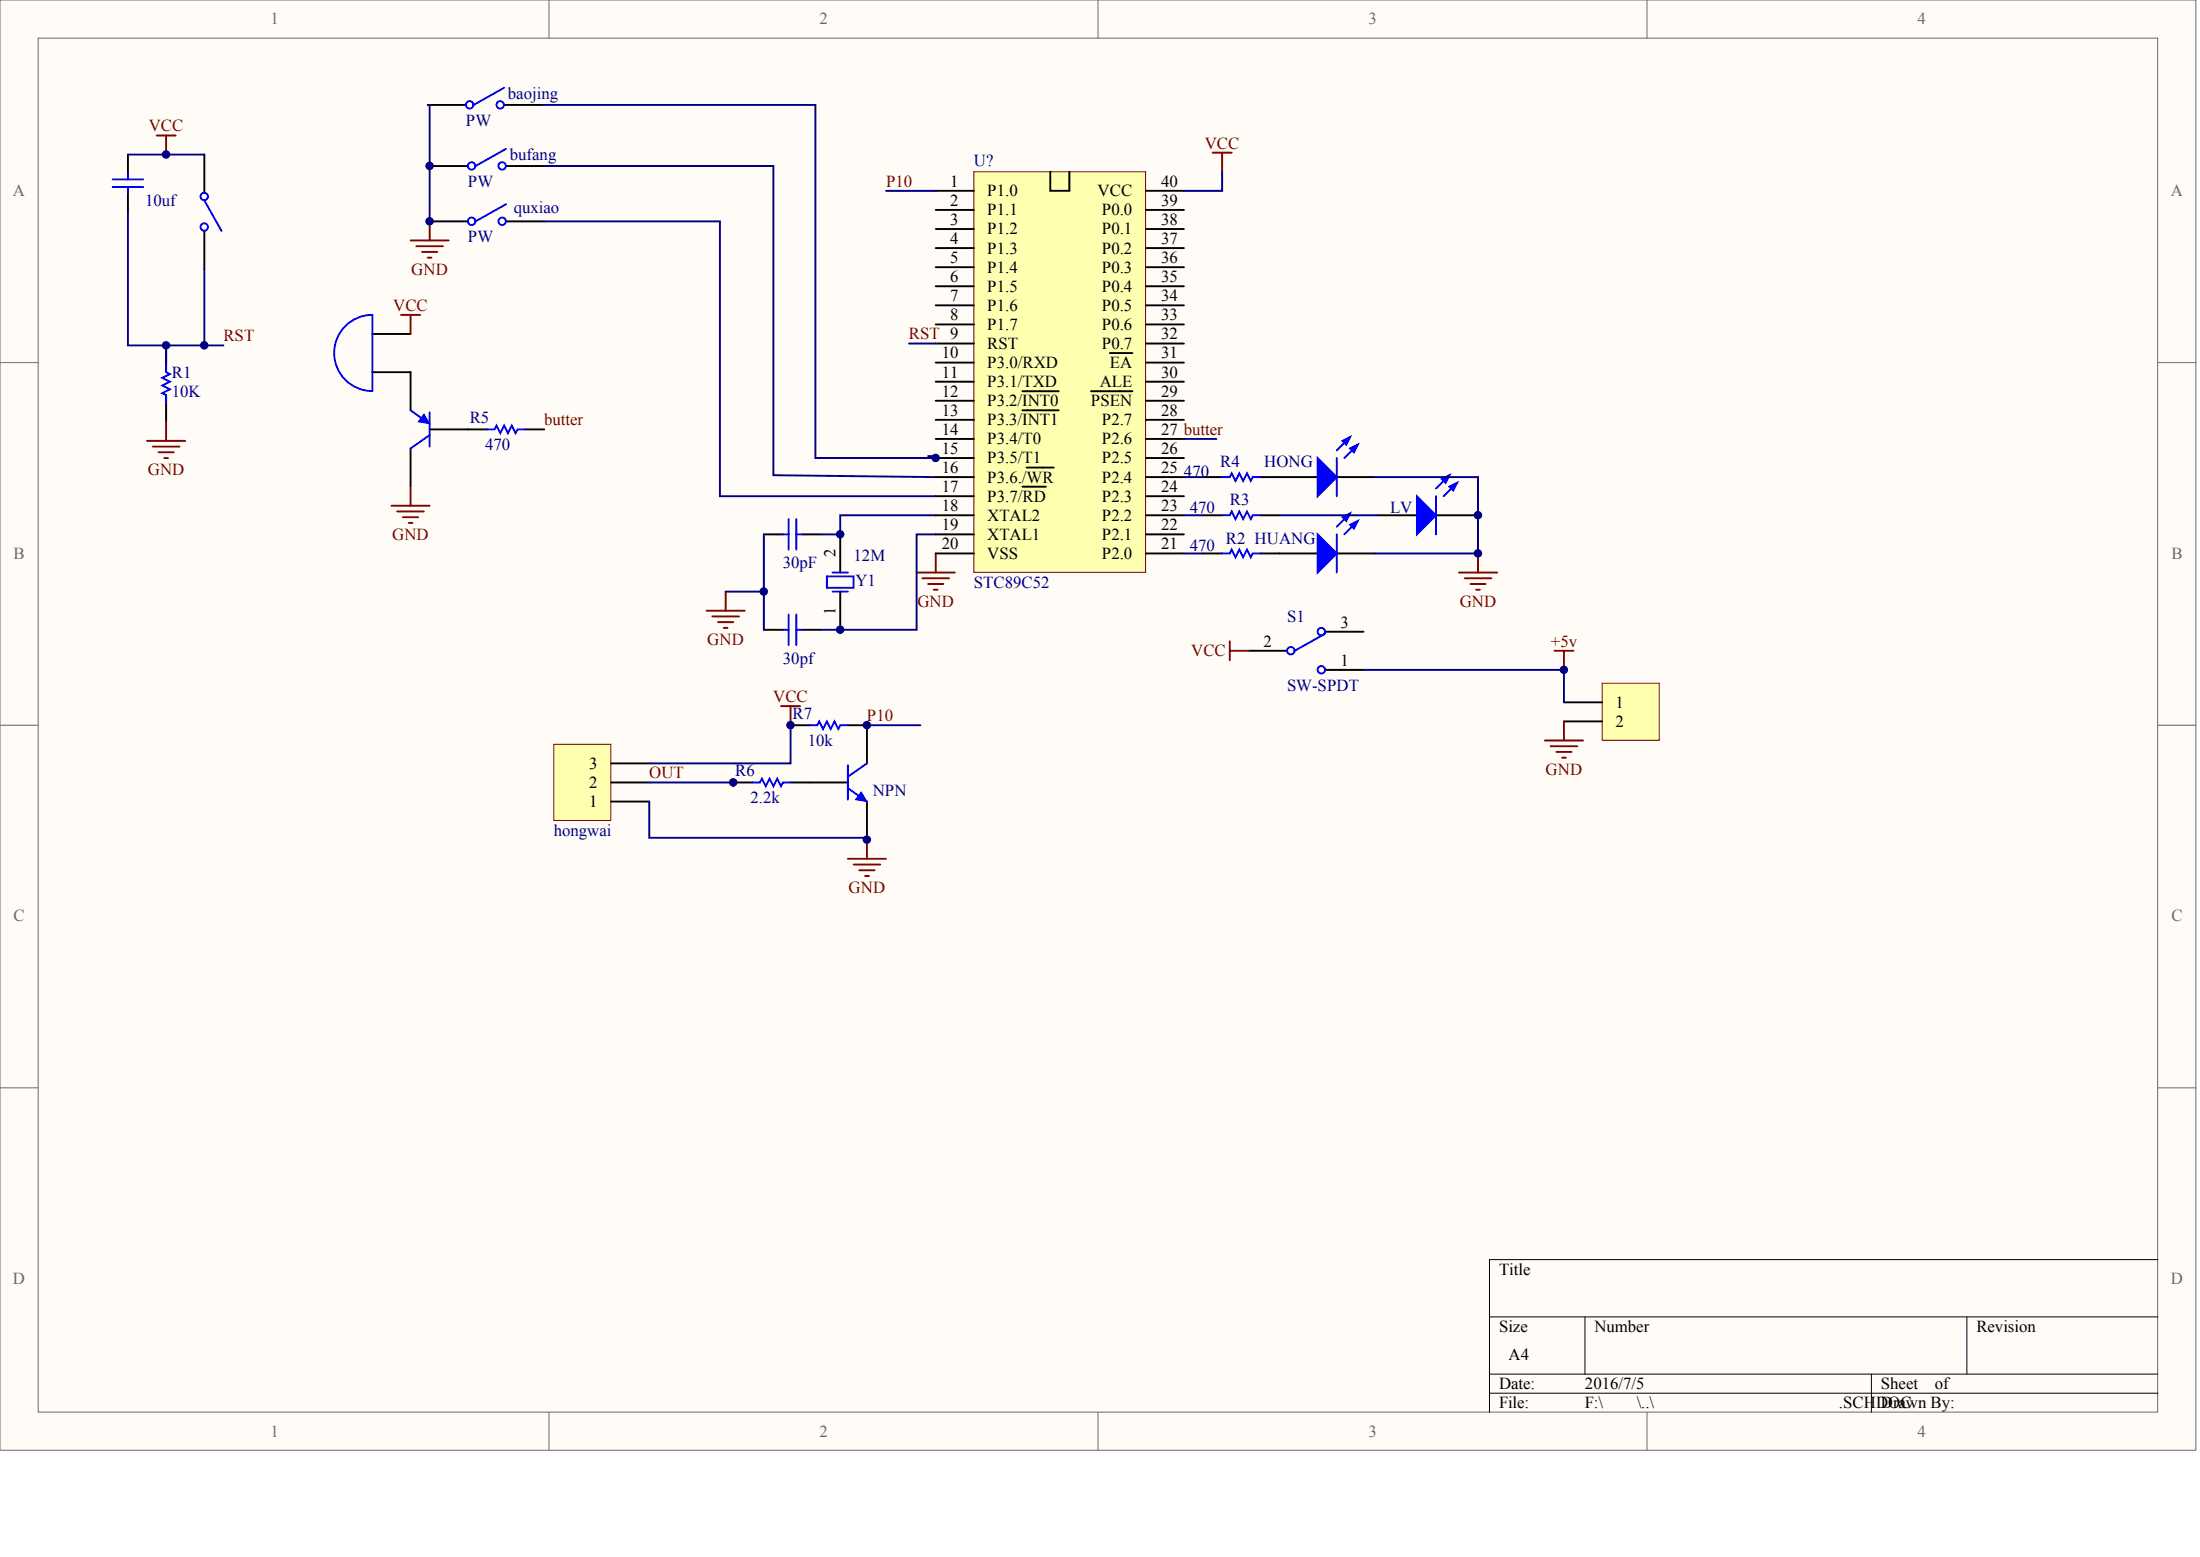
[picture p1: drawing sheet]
<svg xmlns="http://www.w3.org/2000/svg" width="840mm" height="594mm" viewBox="0 0 840 594" stroke-linecap="round" stroke-linejoin="round" font-family="sans-serif">
<g fill="#fffcf8" stroke="#696969" stroke-width=".38">
<path d="M0 0h838v553.4h-838z"/>
<path d="M14.6 14.6h808.8v524.2h-808.8z"/>
</g>
<path d="M209.5 0v14.6M419 0v14.6M628.6 0v14.6M0 138.4h14.6M823.5 138.4h14.6M0 276.7h14.6M823.5 276.7h14.6M0 415.1h14.6M823.5 415.1h14.6M209.5 538.9v14.5M419 538.9v14.5M628.6 538.9v14.5" fill="none" stroke="#696969" stroke-width=".38"/>
<path d="M823.5 480.6h-255.1v58.3M568.4 502.5h255.1M604.9 502.5v21.8M750.6 502.5v21.8M568.4 524.3h255.1M568.4 531.6h255.1M714.2 524.3v14.6" fill="none" stroke="#000" stroke-width=".38"/>
<g fill="none" stroke="#800000" stroke-width=".73">
<path d="M59.8 51.7h7.2M63.4 51.7v7.3M462.8 58.3h7.3M466.4 58.3v7.2M56.1 168.2h14.6M58.3 170.4h10.2M60.5 172.6h5.8M62.7 174.8h1.4M63.4 160.9v7.3M349.8 218.5h14.6M357.1 211.2v7.3M269.6 233h14.6"/>
<path d="M271.8 235.2h10.2M274 237.4h5.9M276.2 239.6h1.5M276.9 225.7v7.3M352 220.6h10.2M354.2 222.8h5.8M356.4 225h1.4"/>
</g>
<path d="M48.8 59v7.3M78 59v14.5M48.8 73.5v7.3M78 88.1v14.6M63.4 131.8v7.3M63.4 153.6v7.3M291.5 203.9h7.3M306.1 203.9h7.3M320.7 203.9v14.6M320.7 225.7v14.6M291.5 240.3h7.3M306.1 240.3h7.3" fill="none" stroke="#000" stroke-width=".73"/>
<g fill="none" stroke="#00f" stroke-width=".73">
<path d="M43 71.4h11.7M43 68.4h11.7M48.8 66.3v2.1M48.8 71.4v2.1M78 76.5l6.5 11.6M63.4 139.1v2.9l1.5 .7-3 1.5 3 1.4-3 1.5 3 1.4-3 1.5 1.5 .7v2.9M301 198.1v11.6M303.9 198.1v11.6M298.8 203.9h2.2M303.9 203.9h2.2M315.6 219.9h10.2v4.4h-10.2zM317.7 218.5h5.9"/>
<path d="M301 234.5v11.6M303.9 234.5v11.6M317.7 225.7h5.9M298.8 240.3h2.2M303.9 240.3h2.2"/>
<circle cx="77.9" cy="75" r="1.42"/>
<circle cx="77.9" cy="86.6" r="1.42"/>
</g>
<path d="M48.8 59h29.2M357.1 196.6h-36.4v7.3h-7.3M291.5 203.9v36.4M357.1 203.9h-7.3v36.4h-36.4M276.9 225.7h14.6" fill="none" stroke="#000080" stroke-width=".73"/>
<path d="M211.3 284h21.8v29h-21.8z" fill="#ffffb0" stroke="#800000" stroke-width=".38"/>
<g fill="none" stroke="#000" stroke-width=".73">
<path d="M163.2 40h14.6M192.4 40h14.6M164 63.3h14.6M193.1 63.3h14.6M164 84.5h14.6M193.1 84.5h14.6M142.1 127.4h14.6M142.1 142h14.6v14.6M156.7 171.1v14.6M164 163.8h21.8M200.4 163.8h7.3M459.1 196.6h7.3"/>
<path d="M459.1 182h7.3M481 196.6h7.3M481 182h21.9M510.1 182h14.6M526.2 196.6h14.6M548 196.6h14.6M459.1 211.2h7.3M481 211.2h21.9M510.1 211.2h14.6M476.6 248.3h14.6M505.8 241h14.5M505.8 255.6h14.5"/>
<path d="M233.2 298.6h14.6M233.2 291.3h14.6M233.2 305.8h14.6"/>
</g>
<g fill="none" stroke="#800000" stroke-width=".73">
<path d="M156.7 91.7h14.6M158.9 93.9h10.2M161.1 96.1h5.8M163.2 98.3h1.5M164 84.5v7.2M153 120.1h7.3M156.7 120.1v7.3M149.4 193h14.6M151.6 195.2h10.2M153.8 197.3h5.8M156 199.5h1.4M156.7 185.7v7.3"/>
<path d="M556.8 218.5h14.6M564.1 211.2v7.3M559 220.6h10.2M561.2 222.8h5.8M563.3 225h1.5M469.3 244.7v7.3M469.3 248.3h7.3M298.1 269.4h7.3M301.7 269.4v7.3M323.6 327.7h14.6M325.8 329.9h10.2M328 332.1h5.8"/>
<path d="M330.1 334.2h1.5M330.9 320.4v7.3"/>
</g>
<path d="M163.2 40h.8v44.5M207 40h104.2v134.8h45.9v-.8h-2.9M207.7 63.3h87.5v118l61.9 .7M338.2 72.8h18.9M207.7 84.5h67.1v104.8h82.3M63.4 131.8v7.3M488.3 196.6h37.9M524.7 182h39.4v14.6h-1.5M564.1 196.6v14.6h-39.4" fill="none" stroke="#000080" stroke-width=".73"/>
<g fill="none" stroke="#00f" stroke-width=".73">
<path d="M192.4 33.5l-11.7 6.5M193.1 56.8l-11.6 6.5M193.1 77.9l-11.6 6.6M142.1 149.2a14.5 14.5 0 0 1-14.6-14.5 14.5 14.5 0 0 1 14.6-14.6v29.2M156.7 156.6l5.1 3.6M164 157.3v13.1M164 166l-7.3 5.1M185.8 163.8h3l.7-1.4 1.4 2.9 1.5-2.9 1.5 2.9 1.4-2.9 1.5 2.9 .7-1.5h2.9M510.1 174.8v14.5M515.2 166.8l-5.1 5.1M518.2 169.7l-5.1 5.1M466.4 196.6h2.9l.8-1.4 1.4 2.9 1.5-2.9 1.4 2.9 1.5-2.9 1.5 2.9 .7-1.5h2.9"/>
<path d="M466.4 182h2.9l.8-1.4 1.4 2.9 1.5-2.9 1.4 2.9 1.5-2.9 1.5 2.9 .7-1.5h2.9M515.2 195.9l-5.1 5.1M518.2 198.8l-5.1 5.1M548 189.3v14.6M553.1 181.3l-5.1 5.1M556.1 184.2l-5.1 5.1M466.4 211.2h2.9l.8-1.5 1.4 2.9 1.5-2.9 1.4 2.9 1.5-2.9 1.5 2.9 .7-1.4h2.9M510.1 203.9v14.6M505.8 241.8l-11.7 6.5"/>
<circle cx="179.2" cy="40" r="1.42"/>
<circle cx="190.9" cy="40" r="1.42"/>
<circle cx="180" cy="63.3" r="1.42"/>
<circle cx="191.6" cy="63.3" r="1.42"/>
<circle cx="180" cy="84.4" r="1.42"/>
<circle cx="191.6" cy="84.4" r="1.42"/>
<circle cx="492.6" cy="248.3" r="1.42"/>
<circle cx="504.3" cy="241" r="1.42"/>
<circle cx="504.3" cy="255.6" r="1.42"/>
</g>
<g fill="#00f" stroke="#00f" stroke-width=".73">
<path d="M502.9 203.9l7.2 7.3-7.2 7.3z"/>
<path d="M515.2 200.3l3-1.5-1.5 2.9z"/>
<path d="M512.3 197.3l2.9-1.4-1.4 2.9z"/>
<path d="M502.9 174.8l7.2 7.2-7.2 7.3z"/>
<path d="M515.2 171.1l3-1.4-1.5 2.9z"/>
<path d="M512.3 168.2l2.9-1.4-1.4 2.9z"/>
<path d="M540.8 189.3l7.2 7.3-7.2 7.3z"/>
<path d="M553.1 185.7l3-1.5-1.5 2.9z"/>
<path d="M550.2 182.8l2.9-1.5-1.4 2.9z"/>
</g>
<path d="M161.8 158l2.2 3.7-4.4-.8z" fill="#00f" stroke="#00f" stroke-width=".38"/>
<path d="M611.4 260.7h21.8v21.8h-21.8z" fill="#ffffb0" stroke="#800000" stroke-width=".38"/>
<path d="M596.9 268h14.5M596.9 275.3h14.5" fill="none" stroke="#000" stroke-width=".73"/>
<path d="M520.3 255.6h76.6v12.4" fill="none" stroke="#000080" stroke-width=".73"/>
<path d="M593.2 248.3h7.3M596.9 248.3v7.3M596.9 275.3v7.2M589.6 282.5h14.6M591.8 284.7h10.2M594 286.9h5.8M596.1 289.1h1.5" fill="none" stroke="#800000" stroke-width=".73"/>
<path d="M371.7 65.5h65.5v152.9h-65.5z" fill="#ffffb0" stroke="#800000" stroke-width=".38"/>
<g fill="none" stroke="#000" stroke-width=".73">
<path d="M357.1 72.8h14.6M400.8 65.5v7.3h7.3v-7.3M437.3 72.8h14.5M357.1 80.1h14.6M357.1 87.4h14.6M357.1 94.7h14.6M437.3 80.1h14.5M437.3 87.4h14.5M437.3 94.7h14.5M357.1 101.9h14.6M357.1 109.2h14.6M357.1 116.5h14.6"/>
<path d="M437.3 101.9h14.5M437.3 109.2h14.5M437.3 116.5h14.5M357.1 123.8h14.6M357.1 131.1h14.6M357.1 138.4h14.6M423.6 134.7h8.6M437.3 123.8h14.5M437.3 131.1h14.5M437.3 138.4h14.5M357.1 145.6h14.6M357.1 152.9h14.6"/>
<path d="M390.2 149.3h13.8M390.2 156.6h13.8M416.4 149.3h15.8M437.3 145.6h14.5M437.3 152.9h14.5M357.1 160.2h14.6M357.1 167.5h14.6M357.1 174.8h14.6M391.8 178.4h10.3M437.3 160.2h14.5M437.3 167.5h14.5M437.3 174.8h14.5"/>
<path d="M357.1 182h14.6M357.1 189.3h14.6M357.1 196.6h14.6M390.2 185.7h9M437.3 182h14.5M437.3 189.3h14.5M437.3 196.6h14.5M357.1 203.9h14.6M357.1 211.2h14.6M437.3 203.9h14.5M437.3 211.2h14.5M301.7 276.7h7.3"/>
<path d="M323.6 276.7h7.3v14.6M279.9 298.6h7.2M301.7 298.6h21.9M330.9 305.8v14.6"/>
</g>
<path d="M466.4 65.5v7.3h-14.6M48.8 80.8v51h29.2M78 102.7v29.1h7.3M346.9 131.1h10.2M451.8 167.5h12.4M451.8 182h7.3M451.8 196.6h7.3M451.8 211.2h7.3M301.7 276.7v14.6h-53.9M330.9 276.7h20.4M247.8 298.6h32.1v1.4M247.8 305.8v13.9h83.1v.7" fill="none" stroke="#000080" stroke-width=".73"/>
<path d="M309 276.7h2.9l.7-1.4 1.5 2.9 1.5-2.9 1.4 2.9 1.5-2.9 1.4 2.9 .8-1.5h2.9M287.1 298.6h3l.7-1.5 1.4 2.9 1.5-2.9 1.5 2.9 1.4-2.9 1.5 2.9 .7-1.4h2.9M323.6 292v13.1M330.9 291.3l-7.3 5.1M323.6 300.7l7.3 5.1" fill="none" stroke="#00f" stroke-width=".73"/>
<path d="M328.7 302.2l2.2 3.6-4.4-.7z" fill="#00f" stroke="#00f" stroke-width=".38"/>
<g fill="#000080" stroke="#000080" stroke-width=".38">
<circle cx="63.4" cy="131.8" r="1.42"/>
<circle cx="63.4" cy="58.9" r="1.42"/>
<circle cx="77.9" cy="131.8" r="1.42"/>
<circle cx="163.9" cy="84.4" r="1.42"/>
<circle cx="163.9" cy="63.3" r="1.42"/>
<circle cx="279.8" cy="298.5" r="1.42"/>
<circle cx="291.5" cy="225.7" r="1.42"/>
<circle cx="301.7" cy="276.7" r="1.42"/>
<circle cx="320.6" cy="240.3" r="1.42"/>
<circle cx="320.6" cy="203.9" r="1.42"/>
<circle cx="330.8" cy="320.4" r="1.42"/>
<circle cx="330.8" cy="276.7" r="1.42"/>
<circle cx="357.1" cy="174.7" r="1.42"/>
<circle cx="564" cy="211.1" r="1.42"/>
<circle cx="564" cy="196.6" r="1.42"/>
<circle cx="596.8" cy="255.6" r="1.42"/>
</g>
<g font-size="6.4" fill="#696969">
<text x="103.2" y="9.3">1</text>
<text x="312.7" y="9.3">2</text>
<text x="522.2" y="9.3">3</text>
<text x="731.8" y="9.3">4</text>
<text x="5" y="74.9">A</text>
<text x="828.5" y="74.9">A</text>
<text x="5.2" y="213.2">B</text>
<text x="828.7" y="213.2">B</text>
<text x="5.2" y="351.6">C</text>
<text x="828.7" y="351.6">C</text>
<text x="5" y="490">D</text>
<text x="828.5" y="490">D</text>
<text x="103.2" y="548.2">1</text>
<text x="312.7" y="548.2">2</text>
<text x="522.2" y="548.2">3</text>
<text x="731.8" y="548.2">4</text>
</g>
<g font-size="6.4" fill="#000080">
<text x="193.9" y="37.7">baojing</text>
<text x="177.8" y="47.9">PW</text>
<text x="194.6" y="61">bufang</text>
<text x="371.7" y="63.2">U?</text>
<text x="178.6" y="71.2">PW</text>
<text x="55.4" y="78.5">10uf</text>
<text x="196" y="81.4">quxiao</text>
<text x="178.6" y="92.4">PW</text>
<text x="65.6" y="144.1">R1</text>
<text x="65.6" y="151.3">10K</text>
<text x="179.3" y="161.5">R5</text>
<text x="185.1" y="171.7">470</text>
<text x="465.7" y="178.3">R4</text>
<text x="482.5" y="178.3">HONG</text>
<text x="451.8" y="181.9">470</text>
<text x="454" y="195.8">470</text>
<text x="469.3" y="192.9">R3</text>
<text x="530.6" y="195.8">LV</text>
<text x="467.9" y="207.4">R2 HUANG</text>
<text x="325.8" y="214">12M</text>
<text x="454" y="210.3">470</text>
<text x="298.8" y="216.9">30pF</text>
<text x="326.5" y="223.4">Y1</text>
<text x="371.7" y="224.2">STC89C52</text>
<text x="491.2" y="237.3">S1</text>
<text x="298.8" y="253.3">30pf</text>
<text x="491.2" y="263.5">SW-SPDT</text>
<text x="302.4" y="274.4">R7</text>
<text x="308.3" y="284.6">10k</text>
<text x="280.6" y="296.3">R6</text>
<text x="333.1" y="303.5">NPN</text>
<text x="286.4" y="306.5">2.2k</text>
<text x="211.3" y="318.8">hongwai</text>
</g>
<g font-size="6.4" fill="#800000">
<text x="56.8" y="50.1">VCC</text>
<text x="459.8" y="56.7">VCC</text>
<text x="338.2" y="71.2">P10</text>
<text x="157" y="104.7">GND</text>
<text x="150.1" y="118.6">VCC</text>
<text x="85.3" y="130.2">RST</text>
<text x="346.9" y="129.5">RST 9</text>
<text x="207.7" y="162.3">butter</text>
<text x="56.4" y="181.2">GND</text>
<text x="149.7" y="206">GND</text>
<text x="350.1" y="231.4">GND</text>
<text x="557.1" y="231.4">GND</text>
<text x="269.9" y="246">GND</text>
<text x="454.6" y="250.4">VCC</text>
<text x="591.9" y="246.7">+5v</text>
<text x="295.1" y="267.9">VCC</text>
<text x="330.9" y="275.1">P10</text>
<text x="247.8" y="297">OUT</text>
<text x="589.9" y="295.5">GND</text>
<text x="323.9" y="340.7">GND</text>
</g>
<g font-size="6.4">
<text x="362.6" y="71.2">1</text>
<text x="443.1" y="71.2">40</text>
<text x="376.8" y="74.9">P1.0</text>
<text x="418.9" y="74.9">VCC</text>
<text x="362.6" y="78.5">2</text>
<text x="376.8" y="82.2">P1.1</text>
<text x="420.5" y="82.2">P0.0</text>
<text x="443.1" y="78.5">39</text>
<text x="362.6" y="85.8">3</text>
<text x="376.8" y="89.4">P1.2</text>
<text x="420.5" y="89.4">P0.1</text>
<text x="443.1" y="85.8">38</text>
<text x="362.6" y="93.1">4</text>
<text x="443.1" y="93.1">37</text>
<text x="362.6" y="100.4">5</text>
<text x="376.8" y="96.7">P1.3</text>
<text x="420.5" y="96.7">P0.2</text>
<text x="443.1" y="100.4">36</text>
<text x="362.6" y="107.7">6</text>
<text x="376.8" y="104">P1.4</text>
<text x="420.5" y="104">P0.3</text>
<text x="443.1" y="107.7">35</text>
<text x="376.8" y="111.3">P1.5</text>
<text x="420.5" y="111.3">P0.4</text>
<text x="362.6" y="114.9">7</text>
<text x="376.8" y="118.6">P1.6</text>
<text x="420.5" y="118.6">P0.5</text>
<text x="443.1" y="114.9">34</text>
<text x="362.6" y="122.2">8</text>
<text x="376.8" y="125.9">P1.7</text>
<text x="420.5" y="125.9">P0.6</text>
<text x="443.1" y="122.2">33</text>
<text x="443.1" y="129.5">32</text>
<text x="359.4" y="136.8">10</text>
<text x="376.8" y="133.1">RST</text>
<text x="420.5" y="133.1">P0.7</text>
<text x="443.1" y="136.8">31</text>
<text x="376.8" y="140.4">P3.0/RXD</text>
<text x="423.6" y="140.4">EA</text>
<text x="359.4" y="144.1">11</text>
<text x="376.8" y="147.7">P3.1/TXD</text>
<text x="419.8" y="147.7">ALE</text>
<text x="443.1" y="144.1">30</text>
<text x="359.4" y="151.3">12</text>
<text x="376.8" y="155">P3.2/INT0</text>
<text x="416.4" y="155">PSEN</text>
<text x="443.1" y="151.3">29</text>
<text x="359.4" y="158.6">13</text>
<text x="443.1" y="158.6">28</text>
<text x="359.4" y="165.9">14</text>
<text x="376.8" y="162.3">P3.3/INT1</text>
<text x="420.5" y="162.3">P2.7</text>
<text x="443.1" y="165.9">27 butter</text>
<text x="359.4" y="173.2">15</text>
<text x="376.8" y="169.6">P3.4/T0</text>
<text x="420.5" y="169.6">P2.6</text>
<text x="443.1" y="173.2">26</text>
<text x="376.8" y="176.8">P3.5/T1</text>
<text x="420.5" y="176.8">P2.5</text>
<text x="359.4" y="180.5">16</text>
<text x="376.8" y="184.1">P3.6./WR</text>
<text x="420.5" y="184.1">P2.4</text>
<text x="443.1" y="180.5">25</text>
<text x="359.4" y="187.8">17</text>
<text x="376.8" y="191.4">P3.7/RD</text>
<text x="420.5" y="191.4">P2.3</text>
<text x="443.1" y="187.8">24</text>
<text x="359.4" y="195">18</text>
<text x="443.1" y="195">23</text>
<text x="359.4" y="202.3">19</text>
<text x="376.8" y="198.7">XTAL2</text>
<text x="420.5" y="198.7">P2.2</text>
<text x="443.1" y="202.3">22</text>
<text x="359.4" y="209.6">20</text>
<text x="376.8" y="206">XTAL1</text>
<text x="420.5" y="206">P2.1</text>
<text x="443.1" y="209.6">21</text>
<text x="376.8" y="213.2">VSS</text>
<text x="420.5" y="213.2">P2.0</text>
<text x="511.6" y="239.5">3</text>
<text x="482.2" y="246.7">2</text>
<text x="511.6" y="254">1</text>
<text x="616.5" y="270">1</text>
<text x="616.5" y="277.3">2</text>
<text x="224.9" y="293.3">3</text>
<text x="224.9" y="300.6">2</text>
<text x="224.9" y="307.9">1</text>
<text x="572.1" y="486.3">Title</text>
<text x="572.1" y="508.2">Size</text>
<text x="608.5" y="508.2">Number</text>
<text x="754.3" y="508.2">Revision</text>
<text x="575.7" y="519.1">A4</text>
<text x="572.1" y="530">Date:</text>
<text x="604.9" y="530">2016/7/5</text>
<text x="717.8" y="530">Sheet</text>
<text x="738.4" y="530">of</text>
<text x="572.1" y="537.3">File:</text>
<text x="604.9" y="537.3">F:\</text>
<text x="624.6" y="537.3">\..\</text>
<text x="701.8" y="537.3">.SCHDOC</text>
<text x="717.8" y="537.3">Drawn By:</text>
</g>
<g font-size="6.3">
<text x="318.8" y="212.6" transform="rotate(-90 318.8 212.6)">2</text>
<text x="318.8" y="234.8" transform="rotate(-90 318.8 234.8)">1</text>
</g>
</svg>
